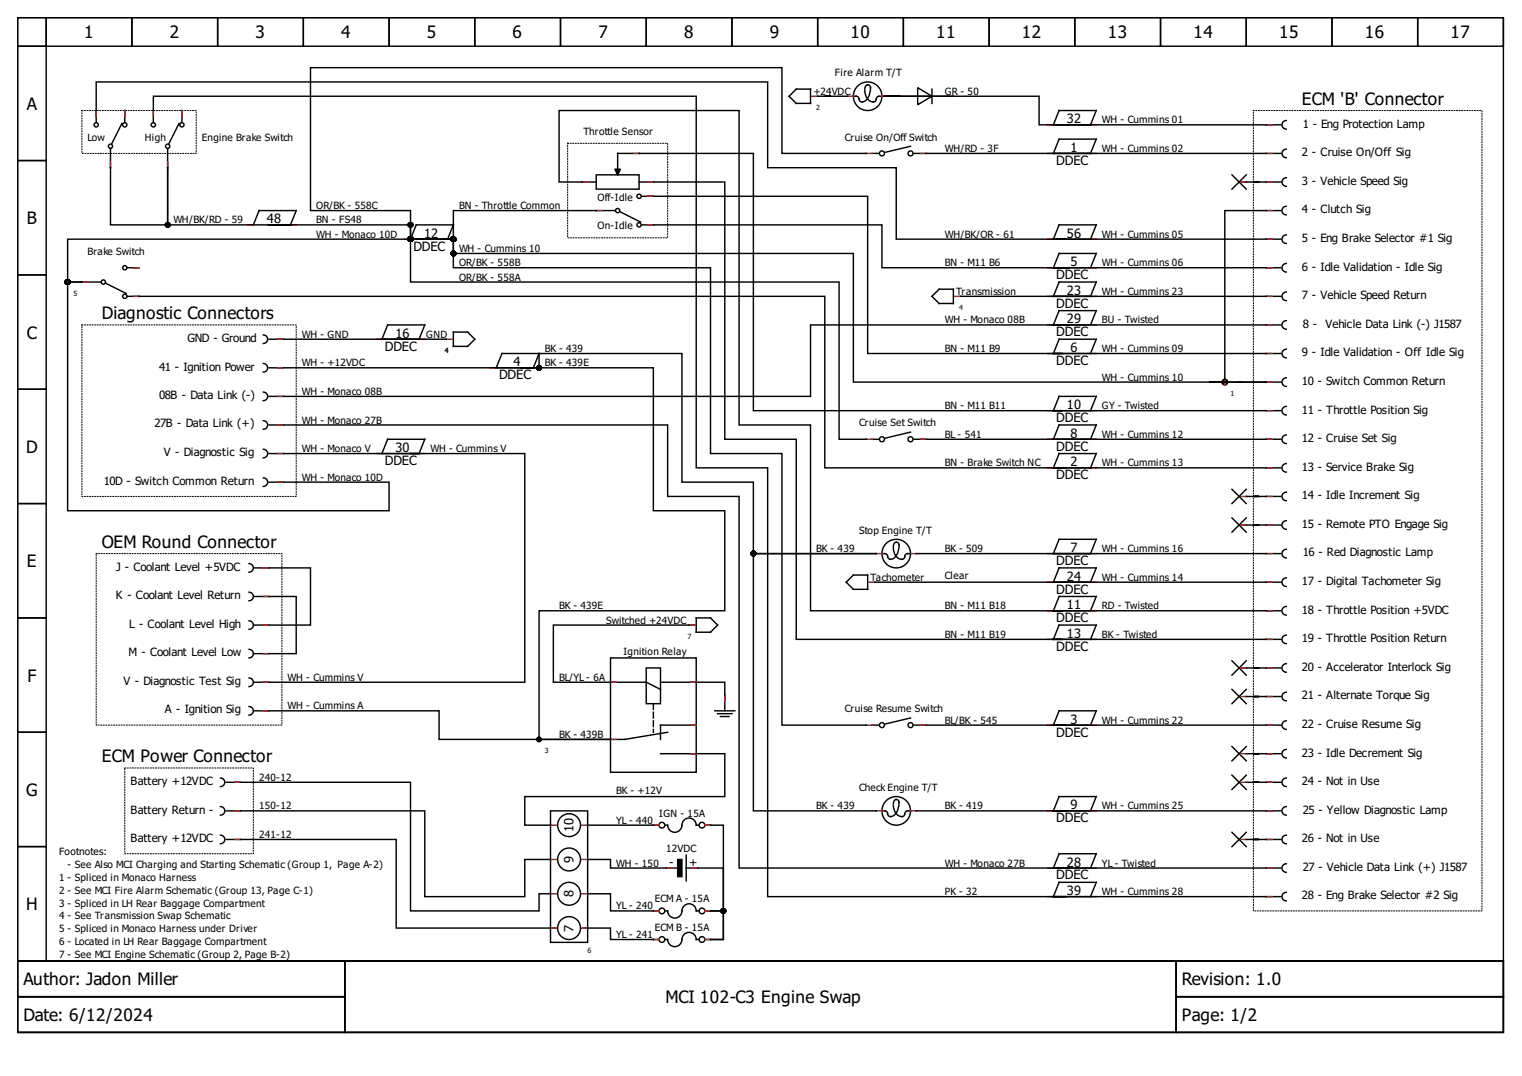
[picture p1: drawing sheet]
<svg xmlns="http://www.w3.org/2000/svg" width="297mm" height="210mm" viewBox="0 0 297 210" stroke-linecap="round" stroke-linejoin="round" font-family="sans-serif">
<g fill="none" stroke="#000" stroke-width=".28">
<path d="M3.4 3.4h290v184.1h-290zM3.4 3.4h5.6v5.6h-5.6zM3.4 9h5.6v22.3h-5.6zM9 3.4h16.7v5.6h-16.7zM25.7 3.4h16.8v5.6h-16.8zM42.5 3.4h16.7v5.6h-16.7zM59.2 3.4h16.7v5.6h-16.7zM75.9 3.4h16.8v5.6h-16.8zM92.7 3.4h16.7v5.6h-16.7zM109.4 3.4h16.7v5.6h-16.7zM126.1 3.4h16.7v5.6h-16.7zM142.8 3.4h16.8v5.6h-16.8z"/>
<path d="M159.6 3.4h16.7v5.6h-16.7zM168.8 17.4a.58 .58 0 0 1 .4-.8 .58 .58 0 0 1 .7 .5 2.46 2.46 0 0 1-1.7 2.8 .74 .74 0 0 1-.6-.8l-.5-.3h-.6M168.8 17.7a1.87 1.87 0 0 0 1.9 2.1l.2-.2a.74 .74 0 0 1 .7-.8h.5M176.3 3.4h16.7v5.6h-16.7zM193 3.4h16.8v5.6h-16.8zM209.8 3.4h16.7v5.6h-16.7zM226.5 3.4h16.7v5.6h-16.7zM243.2 3.4h16.8v5.6h-16.8zM260 3.4h16.7v5.6h-16.7zM276.7 3.4h16.7v5.6h-16.7zM3.4 31.3h5.6v22.3h-5.6zM113.6 35.5h2.8"/>
<path d="M116.4 34.1h8.3v2.8h-8.3zM124.7 29.9h-4.2v4.2M124.7 35.5h2.8M125.3 38.3h2.2M170.2 29.9h1.4M177.7 28.5l-5 1.2M178.4 29.9h2.1M206.7 27.1h7.2l-1.1 2.8h-7.2zM206.7 21.6h7.2l-1.1 2.8h-7.2zM247.4 29.9h2.5M247.4 35.5h2.5M247.4 24.4h2.5"/>
<path d="M250.2 30a.84 .84 0 0 0 .8 .8M250.2 35.6a.84 .84 0 0 0 .8 .7M250.2 24.4a.84 .84 0 0 0 .8 .8M251 29.1a.84 .84 0 0 0-.8 .7M251 34.7a.84 .84 0 0 0-.8 .7M251 23.5a.84 .84 0 0 0-.8 .7M3.4 53.6h5.6v22.3h-5.6zM16 55h3.6M20.7 55.3l3.9 2M24.9 52.2h2.2M24.9 57.8h2.2M116.4 41.1h3.6"/>
<path d="M121.1 41.4l3.9 1.9M125.3 43.9h2.2M206.7 49.4h7.2l-1.1 2.8h-7.2zM206.7 55h7.2l-1.1 2.8h-7.2zM206.7 43.9h7.2l-1.1 2.8h-7.2zM247.4 52.2h2.5M247.4 41.1h2.5M247.4 57.8h2.5M247.4 46.7h2.5M250.2 41.2a.84 .84 0 0 0 .8 .7M250.2 57.9a.84 .84 0 0 0 .8 .7M250.2 46.7a.84 .84 0 0 0 .8 .8"/>
<path d="M250.2 52.3a.84 .84 0 0 0 .8 .8M251 40.2a.84 .84 0 0 0-.8 .8M251 57a.84 .84 0 0 0-.8 .7M251 45.8a.84 .84 0 0 0-.8 .8M251 51.4a.84 .84 0 0 0-.8 .7M3.4 75.9h5.6v22.3h-5.6zM51.4 70.9a.84 .84 0 0 1 .8 .8M52.2 71.9a.84 .84 0 0 1-.8 .7M52.5 71.7h2.5M98 69h7.2l-1.1 2.7h-7.3zM206.7 66.2h7.2l-1.1 2.8h-7.2zM206.7 60.6h7.2l-1.1 2.8h-7.2z"/>
<path d="M206.7 77.3h7.2l-1.1 2.8h-7.2zM247.4 69h2.5M247.4 63.4h2.5M247.4 74.5h2.5M250.2 63.5a.84 .84 0 0 0 .8 .7M250.2 69a.84 .84 0 0 0 .8 .8M250.2 74.6a.84 .84 0 0 0 .8 .8M251 62.5a.84 .84 0 0 0-.8 .8M251 79.3a.84 .84 0 0 0-.8 .7M251 68.1a.84 .84 0 0 0-.8 .8M251 73.7a.84 .84 0 0 0-.8 .7M3.4 98.2h5.6v22.3h-5.6z"/>
<path d="M206.7 88.5h7.2l-1.1 2.8h-7.2zM240.4 95.4l2.8 2.8M243.2 95.4l-2.8 2.8M247.4 85.7h2.5M247.4 80.1h2.5M247.4 91.3h2.5M247.4 96.8h2.5M250.2 85.8a.84 .84 0 0 0 .8 .7M250.2 80.2a.84 .84 0 0 0 .8 .8M250.2 91.4a.84 .84 0 0 0 .8 .7M250.2 96.9a.84 .84 0 0 0 .8 .8M251 84.9a.84 .84 0 0 0-.8 .7"/>
<path d="M251 90.4a.84 .84 0 0 0-.8 .8M251 96a.84 .84 0 0 0-.8 .7M174.4 106.6a.58 .58 0 0 1 .3-.8 .58 .58 0 0 1 .8 .5 2.46 2.46 0 0 1-1.7 2.8 .74 .74 0 0 1-.6-.8l-.5-.3h-.6M174.4 106.9a1.87 1.87 0 0 0 1.9 2.1l.2-.2a.74 .74 0 0 1 .6-.8h.6M206.7 116.4h7.2l-1.1 2.7h-7.2zM206.7 105.2h7.2l-1.1 2.8h-7.2zM240.4 101l2.8 2.8M243.2 101l-2.8 2.8M247.4 113.6h2.5M247.4 119.1h2.5M247.4 102.4h2.5M247.4 108h2.5"/>
<path d="M250.2 113.7a.84 .84 0 0 0 .8 .7M250.2 119.2a.84 .84 0 0 0 .8 .8M250.2 102.5a.84 .84 0 0 0 .8 .8M250.2 108.1a.84 .84 0 0 0 .8 .7M251 112.7a.84 .84 0 0 0-.8 .8M251 118.3a.84 .84 0 0 0-.8 .7M251 101.6a.84 .84 0 0 0-.8 .7M251 107.2a.84 .84 0 0 0-.8 .7M3.4 120.5h5.6v22.3h-5.6zM21.6 124.7h.1M206.7 138.7h7.2l-1.1 2.8h-7.2zM206.7 121.9h7.2l-1.1 2.8h-7.2z"/>
<path d="M240.4 134.5l2.8 2.8M240.4 128.9l2.8 2.8M243.2 134.5l-2.8 2.8M243.2 128.9l-2.8 2.8M247.4 135.9h2.5M247.4 130.3h2.5M247.4 124.7h2.5M250.2 136a.84 .84 0 0 0 .8 .7M250.2 130.4a.84 .84 0 0 0 .8 .7M250.2 124.8a.84 .84 0 0 0 .8 .8M251 135a.84 .84 0 0 0-.8 .8M251 129.5a.84 .84 0 0 0-.8 .7"/>
<path d="M251 123.9a.84 .84 0 0 0-.8 .7M3.4 142.8h5.6v22.4h-5.6zM206.7 155.4h7.2l-1.1 2.8h-7.2zM240.4 151.2l2.8 2.8M240.4 145.6l2.8 2.8M243.2 151.2l-2.8 2.8M243.2 145.6l-2.8 2.8M247.4 158.2h2.5M247.4 141.5h2.5M247.4 147h2.5M247.4 152.6h2.5M250.2 158.3a.84 .84 0 0 0 .8 .7"/>
<path d="M250.2 141.5a.84 .84 0 0 0 .8 .8M250.2 147.1a.84 .84 0 0 0 .8 .8M250.2 152.7a.84 .84 0 0 0 .8 .7M251 157.3a.84 .84 0 0 0-.8 .8M251 140.6a.84 .84 0 0 0-.8 .8M251 146.2a.84 .84 0 0 0-.8 .7M251 151.8a.84 .84 0 0 0-.8 .7M3.4 165.2h5.6v22.3h-5.6zM206.7 172.1h7.2l-1.1 2.8h-7.2zM206.7 166.5h7.2l-1.1 2.8h-7.2zM240.4 162.4l2.8 2.8M243.2 162.4l-2.8 2.8"/>
<path d="M247.4 163.8h2.5M247.4 174.9h2.5M247.4 169.3h2.5M250.2 163.8a.84 .84 0 0 0 .8 .8M250.2 169.4a.84 .84 0 0 0 .8 .8M250.2 175a.84 .84 0 0 0 .8 .7M251 162.9a.84 .84 0 0 0-.8 .8M251 168.5a.84 .84 0 0 0-.8 .7M251 174.1a.84 .84 0 0 0-.8 .7M3.4 187.5h290v13.9h-290zM3.4 187.5h63.9v6.9h-63.9zM3.4 194.4h63.9v7h-63.9z"/>
<path d="M67.3 187.5h162.3v13.9h-162.3zM229.6 187.5h63.8v6.9h-63.8zM229.6 194.4h63.8v7h-63.8z"/>
<circle cx="169.3" cy="18.8" r="2.79"/>
<circle cx="124.7" cy="38.3" r=".42"/>
<circle cx="172.1" cy="29.9" r=".49"/>
<circle cx="177.7" cy="29.9" r=".49"/>
<circle cx="20.2" cy="55" r=".42"/>
<circle cx="24.4" cy="57.8" r=".42"/>
<circle cx="24.4" cy="52.2" r=".42"/>
<circle cx="120.5" cy="41.1" r=".42"/>
<circle cx="124.7" cy="43.9" r=".42"/>
<circle cx="174.9" cy="108" r="2.79"/>
</g>
<path d="M16 21.6h22.3v8.3h-22.3zM110.8 28h19.5v18.4h-19.5zM244.6 21.6h44.6v156.1h-44.6zM16 63.4h41.8v33.4h-41.8zM18.8 108h36.2v33.5h-36.2zM24.4 149.8h25v16.7h-25z" fill="none" stroke="#000" stroke-width=".2" stroke-dasharray=".2 .3"/>
<g fill="none" stroke="#f00" stroke-width=".28">
<path d="M165.4 18.8h1.1M172.1 18.8h1.1M113.6 35.5h1.1M123.6 29.9h1.1M126.4 38.3h1.1M126.4 35.5h1.1M169.1 29.9h1.1M179.7 29.9h1.1M204.5 29.9h1.1M204.5 24.4h1.1M212.8 29.9h1.1M212.8 24.4h1.1"/>
<path d="M247.1 29.9h1.1M247.1 35.5h1.1M247.1 24.4h1.1M16 55h1.1M26 52.2h1.1M26 57.8h1.1M116.4 41.1h1.1M126.4 43.9h1.1M204.5 52.2h1.1M204.5 57.8h1.1M204.5 46.7h1.1M212.8 52.2h1.1"/>
<path d="M212.8 57.8h1.1M212.8 46.7h1.1M247.1 52.2h1.1M247.1 41.1h1.1M247.1 57.8h1.1M247.1 46.7h1.1M54.2 71.7h1.1M95.7 71.7h1.1M104.1 71.7h1.1M204.5 69h1.1M204.5 63.4h1.1M212.8 69h1.1"/>
<path d="M212.8 63.4h1.1M238.5 74.5h1.1M239 74v1.1M247.1 69h1.1M247.1 63.4h1.1M247.1 74.5h1.1M204.5 80.1h1.1M204.5 91.3h1.1M212.8 80.1h1.1M212.8 91.3h1.1M242.1 96.8h1.1M247.1 85.7h1.1"/>
<path d="M247.1 80.1h1.1M247.1 91.3h1.1M247.1 96.8h1.1M171 108h1.1M177.7 108h1.1M204.5 119.1h1.1M204.5 108h1.1M212.8 119.1h1.1M212.8 108h1.1M242.1 102.4h1.1M247.1 102.4h1.1M247.1 113.6h1.1"/>
<path d="M247.1 119.1h1.1M247.1 108h1.1M204.5 124.7h1.1M212.8 124.7h1.1M242.1 135.9h1.1M242.1 130.3h1.1M247.1 135.9h1.1M247.1 130.3h1.1M247.1 124.7h1.1M204.5 158.2h1.1M204.5 141.5h1.1M212.8 158.2h1.1"/>
<path d="M212.8 141.5h1.1M242.1 152.6h1.1M242.1 147h1.1M247.1 158.2h1.1M247.1 141.5h1.1M247.1 152.6h1.1M247.1 147h1.1M204.5 174.9h1.1M204.5 169.3h1.1M212.8 174.9h1.1M212.8 169.3h1.1M242.1 163.8h1.1"/>
<path d="M247.1 163.8h1.1M247.1 174.9h1.1M247.1 169.3h1.1"/>
</g>
<g fill="none" stroke="#00f" stroke-width=".28">
<path d="M165.4 18.8h.1M173.2 18.8h.1M113.6 35.5h.1M124.7 29.9h.1M127.5 38.3h.1M127.5 35.5h.1M169.1 29.9h.1M180.8 29.9h.1M205.6 24.4h.1M205.6 29.9h.1M212.8 24.4h.1M212.8 29.9h.1"/>
<path d="M247.1 29.9h.1M247.1 35.5h.1M247.1 24.4h.1M16 55h.1M27.1 57.8h.1M27.1 52.2h.1M116.4 41.1h.1M127.5 43.9h.1M205.6 46.7h.1M205.6 52.2h.1M205.6 57.8h.1M212.8 46.7h.1"/>
<path d="M212.8 52.2h.1M212.8 57.8h.1M247.1 41.1h.1M247.1 57.8h.1M247.1 46.7h.1M247.1 52.2h.1M55.3 71.7h.1M96.8 71.7h.1M104.1 71.7h.1M205.6 63.4h.1M205.6 69h.1M212.8 63.4h.1"/>
<path d="M212.8 69h.1M238.5 74.5h.1M239 74h.1M239 75.1h.1M239.6 74.5h.1M247.1 63.4h.1M247.1 69h.1M247.1 74.5h.1M205.6 80.1h.1M205.6 91.3h.1M212.8 80.1h.1M212.8 91.3h.1"/>
<path d="M243.2 96.8h.1M247.1 85.7h.1M247.1 80.1h.1M247.1 91.3h.1M247.1 96.8h.1M171 108h.1M178.8 108h.1M205.6 108h.1M205.6 119.1h.1M212.8 108h.1M212.8 119.1h.1M243.2 102.4h.1"/>
<path d="M247.1 113.6h.1M247.1 119.1h.1M247.1 102.4h.1M247.1 108h.1M205.6 124.7h.1M212.8 124.7h.1M243.2 130.3h.1M243.2 135.9h.1M247.1 135.9h.1M247.1 130.3h.1M247.1 124.7h.1M205.6 141.5h.1"/>
<path d="M205.6 158.2h.1M212.8 141.5h.1M212.8 158.2h.1M243.2 147h.1M243.2 152.6h.1M247.1 158.2h.1M247.1 141.5h.1M247.1 147h.1M247.1 152.6h.1M205.6 169.3h.1M205.6 174.9h.1M212.8 169.3h.1"/>
<path d="M212.8 174.9h.1M243.2 163.8h.1M247.1 163.8h.1M247.1 169.3h.1M247.1 174.9h.1"/>
</g>
<g fill="#000" stroke="#000" stroke-width=".28">
<path d="M120 33h1.1l-.6 1.1z"/>
<circle cx="239" cy="74.5" r=".56"/>
</g>
<path d="M179.1 17.1l2.8 1.7-2.8 1.6z" fill="#fff" stroke="#000" stroke-width=".28"/>
<g fill="none" stroke="#000" stroke-width=".28">
<path d="M154 18.8l1.4-1.4h2.8v2.8h-2.8zM159.6 18.8h5.8M181.9 17.4v2.8M186.1 18.8h-13.7h30.4v5.6h10M18.8 23.8v-7.8h131v16.7h25.1v14h72.2M21.6 29.1v14.8h11.1v-11.2M23.8 24.1l-2 3.9M24.4 21.6v2.2M29.9 23.8v-5h106v72.5h13.9v83.6h97.3M32.7 32.7v11.2h16.7M32.7 29.1v3.6M34.9 24.1l-1.9 3.9"/>
<path d="M35.5 21.6v2.2M113.6 35.5h-4.5v-13.9h35.1v61.3h14v36.2h88.9M124.7 29.9h22.3v50.2h100.1M127.5 35.5h14v50.2h13.9v39h91.7M127.5 38.3h41.8v30.7h77.8M169.1 29.9h-16.5v-16.7h-92v27.9h19.5v5.6M180.8 29.9h32M205.6 24.4h41.5M205.6 29.9h41.5M240.4 34.1l2.8 2.8M243.2 35.5h3.9M243.2 34.1l-2.8 2.8"/>
<path d="M27.1 57.8h133.9v33.5h86.1M49.4 43.9l1.2-2.8h7.2l-1.1 2.8M49.4 43.9h7.3M56.7 43.9h-4.5h27.9v2.8h4.5h-4.5M80.1 46.7h2.5h-2.5v8.3h83.7v30.7h5.3M80.1 46.7h2.5h-69.4v8.3h2.8h-2.8v44.6h62.7v-5.5h-20.6M80.1 46.7h8.4v2.7h78v25.1h80.6h-7.5M80.1 46.7h8.4v5.5h50.2v36.3h13.9v53h16.5M81.2 43.9h7.3l-1.1 2.8h-7.3zM116.4 41.1h-27.9v5.6h-8.4M127.5 43.9h44.6v8.3h75M181.9 57.8l1.4-1.4h2.8v2.8h-2.8z"/>
<path d="M187.5 57.8h25.3M205.6 57.8h41.5M247.1 41.1h-8.1v32.9M51.4 76.5a.84 .84 0 0 1 .8 .7M51.4 65.3a.84 .84 0 0 1 .8 .8M52.2 77.4a.84 .84 0 0 1-.8 .8M52.2 66.3a.84 .84 0 0 1-.8 .7M52.5 66.2h2.5M52.5 77.3h2.5M55.3 71.7h48.8M55.3 66.2h26.5M74.5 66.2h12.6"/>
<path d="M74.5 66.2l1.2-2.8h7.2l-1.1 2.8M74.5 66.2h7.3M88.5 64.8h2.8l1.4 1.4-1.4 1.4h-2.8zM104.1 71.7h-2.5h3.6v-2.7h27.9v25.1h13.9v13.9h24h-24v50.2h24M104.1 71.7h-2.5h25.9v27.9h14v19.5h-36.3v25.1h13.9M247.1 63.4h-88.9v13.9h-102.9M51.4 87.6a.84 .84 0 0 1 .8 .8M51.4 82.1a.84 .84 0 0 1 .8 .7M51.4 93.2a.84 .84 0 0 1 .8 .8M52.2 88.6a.84 .84 0 0 1-.8 .7M52.2 83a.84 .84 0 0 1-.8 .7M52.2 94.2a.84 .84 0 0 1-.8 .7"/>
<path d="M52.5 82.9h2.5M52.5 88.5h2.5M52.5 94.1h2.5M55.3 88.5h26.5M55.3 82.9h75v13.9h13.9v72.5h102.9M75.7 85.7h7.2l-1.1 2.8h-7.3zM81.8 88.5h-1.8h22.4v44.6h-49.9M170.2 85.7h1.4M177.7 84.3l-5 1.2M178.4 85.7h2.1M180.8 85.7h32M205.6 85.7h41.5"/>
<path d="M205.6 85.7l1.1-2.8h7.2l-1.1 2.8M205.6 85.7h7.2M243.2 96.8h3.9M48.6 109.9a.84 .84 0 0 1 .8 .8M48.6 115.5a.84 .84 0 0 1 .8 .8M49.4 110.9a.84 .84 0 0 1-.8 .7M49.4 116.5a.84 .84 0 0 1-.8 .7M49.7 110.8h2.5M49.7 116.4h2.5M52.5 116.4h5.3v11.1h-5.3M52.5 110.8h8.1v11.1h-8.1M165.2 113.6l1.3-1.4h2.8v2.8h-2.8z"/>
<path d="M170.7 113.6h42.1M178.8 108h34M205.6 108h41.5M205.6 113.6h41.5M205.6 113.6l1.1-2.8h7.2l-1.1 2.8M205.6 113.6h7.2M243.2 102.4h3.9M48.6 126.7a.84 .84 0 0 1 .8 .7M48.6 132.3a.84 .84 0 0 1 .8 .7M48.6 121.1a.84 .84 0 0 1 .8 .7M48.6 137.8a.84 .84 0 0 1 .8 .8M49.4 127.6a.84 .84 0 0 1-.8 .7"/>
<path d="M49.4 133.2a.84 .84 0 0 1-.8 .7M49.4 122a.84 .84 0 0 1-.8 .8M49.4 138.8a.84 .84 0 0 1-.8 .7M49.7 127.5h2.5M49.7 133.1h2.5M49.7 121.9h2.5M49.7 138.7h2.5M52.5 138.7h33.2v5.5h33.4M119.1 128.3h16.8v22.4h-16.8zM126.1 130.3h2.8v7h-2.8zM128.9 133.1h12.6v2.5M134.5 121.9h-26.5v11.2h18.1l2.8 1.4"/>
<path d="M135.9 120.5h2.8l1.4 1.4-1.4 1.4h-2.8zM139.5 138.7h3.9M140.1 139.2h2.7M140.6 139.8h1.7M141.5 135.9v2.8M243.2 130.3h3.9M243.2 135.9h3.9M43 157.3a.84 .84 0 0 1 .9 .8M43 151.8a.84 .84 0 0 1 .9 .7M43.9 158.3a.84 .84 0 0 1-.9 .7M43.9 152.7a.84 .84 0 0 1-.9 .7M44.1 158.2h2.6"/>
<path d="M44.1 152.6h2.6M46.9 158.2h36v16.7h19.5v-7.2h5M46.9 152.6h33.2v25.1h25.1v-3.3h2.2M107.4 158.2h7.3v25.6h-7.3zM128.9 147h12.6v8.4h-39.1v5.6h5M130.3 142.8l-8.4 1.4h-2.8M135.9 141.5h-7v2.7M170.2 141.5h1.4M174.4 156.8a.58 .58 0 0 1 .3-.8 .58 .58 0 0 1 .8 .5 2.46 2.46 0 0 1-1.7 2.8 .74 .74 0 0 1-.6-.8l-.5-.3h-.6M174.4 157.1a1.87 1.87 0 0 0 1.9 2.1l.2-.2a.74 .74 0 0 1 .6-.8h.6M177.7 140.1l-5 1.2M178.4 141.5h2.1"/>
<path d="M178.8 158.2h68.3M180.8 141.5h66.3M243.2 147h3.9M243.2 152.6h3.9M43 162.9a.84 .84 0 0 1 .9 .8M43.9 163.9a.84 .84 0 0 1-.9 .7M44.1 163.8h2.6M46.9 163.8h30.4v17.2h30.1M114.7 161h13.9M114.7 167.7h4.4v1.6h10.9M114.7 174.4h4.4v3.3h9.5M129.7 161h.6a1.39 1.39 0 0 0 1.4 1.4 1.39 1.39 0 0 0 1.4-1.4 1.39 1.39 0 0 1 1.4-1.4 1.39 1.39 0 0 1 1.4 1.4h.5"/>
<path d="M129.7 177.7h.6a1.39 1.39 0 0 0 1.4 1.4 1.39 1.39 0 0 0 1.4-1.4 1.39 1.39 0 0 1 1.4-1.4 1.39 1.39 0 0 1 1.4 1.4h.5M130.3 169.3h2M133.9 169.3h2M133.9 166.8v5M136.2 169.3h5v14h-2.5M137.6 161h3.6v16.7h-2.5M137.6 177.7h1.1M138.7 177.7h2.5v5.6h-2.5M243.2 163.8h3.9M114.7 181h4.4v2.3h9.5M129.7 183.3h.6a1.39 1.39 0 0 0 1.4 1.4 1.39 1.39 0 0 0 1.4-1.4 1.39 1.39 0 0 1 1.4-1.4 1.39 1.39 0 0 1 1.4 1.4h.5M137.6 183.3h1.1"/>
<circle cx="18.8" cy="24.4" r=".42"/>
<circle cx="21.6" cy="28.5" r=".42"/>
<circle cx="24.4" cy="24.4" r=".42"/>
<circle cx="29.9" cy="24.4" r=".42"/>
<circle cx="32.7" cy="28.5" r=".42"/>
<circle cx="35.5" cy="24.4" r=".42"/>
<circle cx="172.1" cy="85.7" r=".49"/>
<circle cx="177.7" cy="85.7" r=".49"/>
<circle cx="172.1" cy="141.5" r=".49"/>
<circle cx="174.9" cy="158.2" r="2.79"/>
<circle cx="177.7" cy="141.5" r=".49"/>
<circle cx="111.1" cy="161" r="2.23"/>
<circle cx="111.1" cy="167.7" r="2.23"/>
<circle cx="111.1" cy="174.4" r="2.23"/>
<circle cx="129.2" cy="177.7" r=".56"/>
<circle cx="129.2" cy="161" r=".56"/>
<circle cx="137" cy="177.7" r=".56"/>
<circle cx="137" cy="161" r=".56"/>
<circle cx="111.1" cy="181" r="2.23"/>
<circle cx="129.2" cy="183.3" r=".56"/>
<circle cx="137" cy="183.3" r=".56"/>
</g>
<g fill="none" stroke="#f00" stroke-width=".28">
<path d="M158.5 18.8h1.1M174.9 18.8h1.1M184.9 18.8h1.2M18.8 21.6v1.1M21.6 31.6v1.1M24.4 21.6v1.1M29.9 21.6v1.1M32.7 31.6v1.1M35.5 21.6v1.1M242.1 35.5h1.1M48.3 43.9h1.1M56.7 43.9h1.1"/>
<path d="M79 46.7h1.1M87.4 46.7h1.1M186.3 57.8h1.2M54.2 66.2h1.1M54.2 77.3h1.1M73.4 66.2h1.1M81.8 66.2h1.1M87.1 66.2h1.1M54.2 88.5h1.1M54.2 82.9h1.1M54.2 94.1h1.1M73.4 88.5h1.1"/>
<path d="M81.8 88.5h1.1M169.1 85.7h1.1M179.7 85.7h1.1M204.5 85.7h1.1M212.8 85.7h1.1M51.4 110.8h1.1M51.4 116.4h1.1M169.6 113.6h1.1M204.5 113.6h1.1M212.8 113.6h1.1M51.4 127.5h1.1M51.4 133.1h1.1"/>
<path d="M51.4 121.9h1.1M51.4 138.7h1.1M119.1 133.1h1.2M134.5 121.9h1.1M134.8 133.1h1.1M141.5 135.6v1.1M45.8 158.2h1.1M45.8 152.6h1.1M119.1 144.2h1.2M134.8 141.5h1.1M134.8 147h1.1M169.1 141.5h1.1"/>
<path d="M171 158.2h1.1M177.7 158.2h1.1M179.7 141.5h1.1M45.8 163.8h1.1M107.4 161h1.2M107.4 167.7h1.2M107.4 174.4h1.2M113.6 161h1.1M113.6 167.7h1.1M113.6 174.4h1.1M127.5 161h1.1M127.5 177.7h1.1"/>
<path d="M130 169.3h1.1M135 169.3h1.2M137.6 161h1.1M137.6 177.7h1.1M107.4 181h1.2M113.6 181h1.1M127.5 183.3h1.1M137.6 183.3h1.1"/>
</g>
<g fill="none" stroke="#00f" stroke-width=".28">
<path d="M159.6 18.8h.1M174.9 18.8h.1M186.1 18.8h.1M18.8 21.6h.1M21.6 32.7h.1M24.4 21.6h.1M29.9 21.6h.1M32.7 32.7h.1M35.5 21.6h.1M243.2 35.5h.1M49.4 43.9h.1M56.7 43.9h.1"/>
<path d="M80.1 46.7h.1M87.4 46.7h.1M187.5 57.8h.1M55.3 77.3h.1M55.3 66.2h.1M74.5 66.2h.1M81.8 66.2h.1M87.1 66.2h.1M55.3 88.5h.1M55.3 82.9h.1M55.3 94.1h.1M74.5 88.5h.1"/>
<path d="M81.8 88.5h.1M169.1 85.7h.1M180.8 85.7h.1M205.6 85.7h.1M212.8 85.7h.1M52.5 110.8h.1M52.5 116.4h.1M170.7 113.6h.1M205.6 113.6h.1M212.8 113.6h.1M52.5 127.5h.1M52.5 133.1h.1"/>
<path d="M52.5 121.9h.1M52.5 138.7h.1M119.1 133.1h.1M134.5 121.9h.1M135.9 133.1h.1M141.5 135.6h.1M46.9 158.2h.1M46.9 152.6h.1M119.1 144.2h.1M135.9 141.5h.1M135.9 147h.1M169.1 141.5h.1"/>
<path d="M171 158.2h.1M178.8 158.2h.1M180.8 141.5h.1M46.9 163.8h.1M107.4 161h.1M107.4 167.7h.1M107.4 174.4h.1M114.7 161h.1M114.7 167.7h.1M114.7 174.4h.1M127.5 161h.1M127.5 177.7h.1"/>
<path d="M130 169.3h.1M136.2 169.3h.1M138.7 161h.1M138.7 177.7h.1M107.4 181h.1M114.7 181h.1M127.5 183.3h.1M138.7 183.3h.1"/>
</g>
<g fill="#000" stroke="#000" stroke-width=".28">
<path d="M132.3 167.7h.8v3.3h-.8z" fill-rule="evenodd"/>
<circle cx="13.2" cy="55" r=".42"/>
<circle cx="32.7" cy="43.9" r=".42"/>
<circle cx="80.1" cy="46.7" r=".42"/>
<circle cx="80.1" cy="43.9" r=".42"/>
<circle cx="88.5" cy="49.4" r=".42"/>
<circle cx="88.5" cy="46.7" r=".42"/>
<circle cx="105.2" cy="71.7" r=".42"/>
<circle cx="147" cy="108" r=".42"/>
<circle cx="105.2" cy="144.2" r=".42"/>
<circle cx="141.2" cy="177.7" r=".42"/>
</g>
<path d="M127.5 137.3v5.5" fill="none" stroke="#000" stroke-width=".28" stroke-dasharray="1.1 .6"/>
<g font-size="3.3">
<text x="16.4" y="7.5">1</text>
<text x="33.1" y="7.5">2</text>
<text x="49.9" y="7.5">3</text>
<text x="66.6" y="7.5">4</text>
<text x="83.3" y="7.5">5</text>
<text x="100" y="7.5">6</text>
<text x="116.8" y="7.5">7</text>
<text x="133.5" y="7.5">8</text>
<text x="150.2" y="7.5">9</text>
<text x="166" y="7.5">10</text>
<text x="182.7" y="7.5">11</text>
<text x="199.4" y="7.5">12</text>
<text x="216.2" y="7.5">13</text>
<text x="232.9" y="7.5">14</text>
<text x="249.6" y="7.5">15</text>
<text x="266.4" y="7.5">16</text>
<text x="283.1" y="7.5">17</text>
<text x="5.3" y="21.4">A</text>
<text x="254.1" y="20.4">ECM 'B' Connector</text>
<text x="5.3" y="43.7">B</text>
<text x="19.9" y="62.3">Diagnostic Connectors</text>
<text x="5.3" y="66">C</text>
<text x="5.1" y="88.3">D</text>
<text x="19.9" y="106.9">OEM Round Connector</text>
<text x="5.3" y="110.6">E</text>
<text x="5.4" y="132.9">F</text>
<text x="19.9" y="148.7">ECM Power Connector</text>
<text x="5.1" y="155.3">G</text>
<text x="5.1" y="177.6">H</text>
<text x="4.6" y="192.2">Author: Jadon Miller</text>
<text x="129.9" y="195.7">MCI 102-C3 Engine Swap</text>
<text x="230.7" y="192.2">Revision: 1.0</text>
<text x="4.6" y="199.2">Date: 6/12/2024</text>
<text x="230.7" y="199.2">Page: 1/2</text>
</g>
<g font-size="2.5">
<text x="208.2" y="24.1">32</text>
<text x="208.9" y="29.6">1</text>
<text x="206.1" y="32.2">DDEC</text>
<text x="52.1" y="43.6">48</text>
<text x="82.8" y="46.4">12</text>
<text x="208.2" y="46.4">56</text>
<text x="80.7" y="48.9">DDEC</text>
<text x="208.9" y="52">5</text>
<text x="206.1" y="54.5">DDEC</text>
<text x="208.2" y="57.5">23</text>
<text x="77.2" y="65.9">16</text>
<text x="206.1" y="65.6">DDEC</text>
<text x="206.1" y="60">DDEC</text>
<text x="208.2" y="63.1">29</text>
<text x="75.1" y="68.4">DDEC</text>
<text x="100.2" y="71.5">4</text>
<text x="206.1" y="71.2">DDEC</text>
<text x="208.9" y="68.7">6</text>
<text x="97.4" y="74">DDEC</text>
<text x="206.1" y="82.3">DDEC</text>
<text x="208.2" y="79.8">10</text>
<text x="77.2" y="88.2">30</text>
<text x="206.1" y="87.9">DDEC</text>
<text x="208.9" y="85.4">8</text>
<text x="75.1" y="90.7">DDEC</text>
<text x="206.1" y="93.5">DDEC</text>
<text x="208.9" y="91">2</text>
<text x="208.9" y="107.7">7</text>
<text x="206.1" y="110.2">DDEC</text>
<text x="208.2" y="113.3">24</text>
<text x="206.1" y="115.8">DDEC</text>
<text x="208.2" y="118.9">11</text>
<text x="206.1" y="121.4">DDEC</text>
<text x="208.2" y="124.4">13</text>
<text x="206.1" y="127">DDEC</text>
<text x="206.1" y="143.7">DDEC</text>
<text x="208.9" y="141.2">3</text>
<text x="206.1" y="160.4">DDEC</text>
<text x="208.9" y="157.9">9</text>
<text x="111.9" y="162.4" transform="rotate(-90 111.9 162.4)">10</text>
<text x="111.9" y="168.4" transform="rotate(-90 111.9 168.4)">9</text>
<text x="206.1" y="171.6">DDEC</text>
<text x="208.2" y="169.1">28</text>
<text x="111.9" y="175.1" transform="rotate(-90 111.9 175.1)">8</text>
<text x="208.2" y="174.6">39</text>
<text x="111.9" y="181.7" transform="rotate(-90 111.9 181.7)">7</text>
</g>
<g font-size="2.2">
<text x="254.2" y="24.9">1 - Eng Protection Lamp</text>
<text x="254.1" y="30.5">2 - Cruise On/Off Sig</text>
<text x="254.1" y="41.6">4 - Clutch Sig</text>
<text x="254.1" y="36.1">3 - Vehicle Speed Sig</text>
<text x="254.1" y="47.2">5 - Eng Brake Selector #1 Sig</text>
<text x="254.1" y="52.8">6 - Idle Validation - Idle Sig</text>
<text x="254.1" y="58.4">7 - Vehicle Speed Return</text>
<text x="254.2" y="63.9">8 -</text>
<text x="258.7" y="63.9">Vehicle Data Link (-) J1587</text>
<text x="36.6" y="66.7">GND - Ground</text>
<text x="254.1" y="69.5">9 - Idle Validation - Off Idle Sig</text>
<text x="31" y="72.3">41 - Ignition Power</text>
<text x="31" y="77.9">08B - Data Link (-)</text>
<text x="254.1" y="75.1">10 - Switch Common Return</text>
<text x="30.1" y="83.4">27B - Data Link (+)</text>
<text x="254.1" y="80.7">11 - Throttle Position Sig</text>
<text x="32" y="89">V - Diagnostic Sig</text>
<text x="254.1" y="86.2">12 - Cruise Set Sig</text>
<text x="20.3" y="94.5">10D - Switch Common Return</text>
<text x="254.1" y="91.8">13 - Service Brake Sig</text>
<text x="254.1" y="97.4">14 - Idle Increment Sig</text>
<text x="254.1" y="103">15 - Remote PTO Engage Sig</text>
<text x="22.7" y="111.3">J - Coolant Level +5VDC</text>
<text x="254.2" y="108.6">16 - Red Diagnostic Lamp</text>
<text x="22.6" y="116.8">K - Coolant Level Return</text>
<text x="254.1" y="114.1">17 - Digital Tachometer Sig</text>
<text x="254.1" y="119.7">18 - Throttle Position +5VDC</text>
<text x="25.2" y="122.5">L - Coolant Level High</text>
<text x="254.1" y="125.3">19 - Throttle Position Return</text>
<text x="25.1" y="128">M - Coolant Level Low</text>
<text x="254.1" y="130.9">20 - Accelerator Interlock Sig</text>
<text x="24.1" y="133.6">V - Diagnostic Test Sig</text>
<text x="254.1" y="136.4">21 - Alternate Torque Sig</text>
<text x="32.2" y="139.1">A - Ignition Sig</text>
<text x="254.1" y="142">22 - Cruise Resume Sig</text>
<text x="254.1" y="147.6">23 - Idle Decrement Sig</text>
<text x="25.5" y="153.2">Battery +12VDC</text>
<text x="254.1" y="153.2">24 - Not in Use</text>
<text x="25.5" y="158.7">Battery Return -</text>
<text x="254.2" y="158.7">25 - Yellow Diagnostic Lamp</text>
<text x="25.5" y="164.3">Battery +12VDC</text>
<text x="131.4" y="167.5" transform="rotate(-180 131.4 167.5)">-</text>
<text x="136.2" y="167.5" transform="rotate(-180 136.2 167.5)">+</text>
<text x="254.1" y="164.3">26 - Not in Use</text>
<text x="254.2" y="169.9">27 - Vehicle Data Link (+) J1587</text>
<text x="254.1" y="175.5">28 - Eng Brake Selector #2 Sig</text>
</g>
<g font-size="2">
<text x="162.9" y="14.9">Fire Alarm T/T</text>
<text x="158.7" y="18.5">+24VDC</text>
<text x="184.4" y="18.5">GR - 50</text>
<text x="17.1" y="27.4">Low</text>
<text x="28.3" y="27.4">High</text>
<text x="39.4" y="27.4">Engine Brake Switch</text>
<text x="113.9" y="26.3">Throttle Sensor</text>
<text x="164.9" y="27.4">Cruise On/Off Switch</text>
<text x="184.4" y="29.6">WH/RD - 3F</text>
<text x="215.1" y="29.6">WH - Cummins 02</text>
<text x="215.1" y="24.1">WH - Cummins 01</text>
<text x="61.7" y="40.8">OR/BK - 558C</text>
<text x="89.6" y="40.8">BN - Throttle Common</text>
<text x="116.6" y="39.1">Off-Idle</text>
<text x="33.8" y="43.6">WH/BK/RD - 59</text>
<text x="61.7" y="43.6">BN - FS48</text>
<text x="61.7" y="46.4">WH - Monaco 10D</text>
<text x="116.6" y="44.7">On-Idle</text>
<text x="184.4" y="46.4">WH/BK/OR - 61</text>
<text x="215.1" y="46.4">WH - Cummins 05</text>
<text x="17.1" y="49.7">Brake Switch</text>
<text x="89.6" y="52">OR/BK - 558B</text>
<text x="89.6" y="49.2">WH - Cummins 10</text>
<text x="184.4" y="52">BN - M11 B6</text>
<text x="215.1" y="52">WH - Cummins 06</text>
<text x="89.6" y="54.7">OR/BK - 558A</text>
<text x="186.6" y="57.5">Transmission</text>
<text x="215.1" y="57.5">WH - Cummins 23</text>
<text x="58.9" y="65.9">WH - GND</text>
<text x="83.2" y="65.9">GND</text>
<text x="184.4" y="63.1">WH - Monaco 08B</text>
<text x="215.1" y="63.1">BU - Twisted</text>
<text x="58.9" y="71.5">WH - +12VDC</text>
<text x="106.3" y="71.5">BK - 439E</text>
<text x="106.3" y="68.7">BK - 439</text>
<text x="184.4" y="68.7">BN - M11 B9</text>
<text x="215.1" y="68.7">WH - Cummins 09</text>
<text x="58.9" y="77">WH - Monaco 08B</text>
<text x="215.1" y="74.3">WH - Cummins 10</text>
<text x="58.9" y="82.6">WH - Monaco 27B</text>
<text x="167.7" y="83.2">Cruise Set Switch</text>
<text x="184.4" y="79.8">BN - M11 B11</text>
<text x="215.1" y="79.8">GY - Twisted</text>
<text x="58.9" y="88.2">WH - Monaco V</text>
<text x="84" y="88.2">WH - Cummins V</text>
<text x="184.4" y="85.4">BL - 541</text>
<text x="215.1" y="85.4">WH - Cummins 12</text>
<text x="58.9" y="93.8">WH - Monaco 10D</text>
<text x="184.4" y="91">BN - Brake Switch NC</text>
<text x="215.1" y="91">WH - Cummins 13</text>
<text x="159.3" y="107.7">BK - 439</text>
<text x="167.7" y="104.1">Stop Engine T/T</text>
<text x="184.4" y="107.7">BK - 509</text>
<text x="215.1" y="107.7">WH - Cummins 16</text>
<text x="169.9" y="113.3">Tachometer</text>
<text x="184.4" y="113">Clear</text>
<text x="215.1" y="113.3">WH - Cummins 14</text>
<text x="109.1" y="118.9">BK - 439E</text>
<text x="184.4" y="118.9">BN - M11 B18</text>
<text x="215.1" y="118.9">RD - Twisted</text>
<text x="118.3" y="121.7">Switched +24VDC</text>
<text x="184.4" y="124.4">BN - M11 B19</text>
<text x="215.1" y="124.4">BK - Twisted</text>
<text x="121.7" y="127.8">Ignition Relay</text>
<text x="56.1" y="132.8">WH - Cummins V</text>
<text x="109.1" y="132.8">BL/YL - 6A</text>
<text x="56.1" y="138.4">WH - Cummins A</text>
<text x="109.1" y="144">BK - 439B</text>
<text x="164.9" y="138.9">Cruise Resume Switch</text>
<text x="184.4" y="141.2">BL/BK - 545</text>
<text x="215.1" y="141.2">WH - Cummins 22</text>
<text x="50.6" y="152.3">240-12</text>
<text x="120.3" y="155">BK - +12V</text>
<text x="167.7" y="154.3">Check Engine T/T</text>
<text x="50.6" y="157.9">150-12</text>
<text x="120.3" y="160.7">YL - 440</text>
<text x="128.6" y="159.3">IGN - 15A</text>
<text x="159.3" y="157.9">BK - 439</text>
<text x="184.4" y="157.9">BK - 419</text>
<text x="215.1" y="157.9">WH - Cummins 25</text>
<text x="11.5" y="166.8">Footnotes:</text>
<text x="50.6" y="163.5">241-12</text>
<text x="130" y="166.3">12VDC</text>
<text x="11.5" y="171.8">1 - Spliced in Monaco Harness</text>
<text x="13.2" y="169.3">- See Also MCI Charging and Starting Schematic (Group 1, Page A-2)</text>
<text x="120.3" y="169.1">WH - 150</text>
<text x="184.4" y="169.1">WH - Monaco 27B</text>
<text x="215.1" y="169.1">YL - Twisted</text>
<text x="11.5" y="174.4">2 - See MCI Fire Alarm Schematic (Group 13, Page C-1)</text>
<text x="11.5" y="176.9">3 - Spliced in LH Rear Baggage Compartment</text>
<text x="11.5" y="179.4">4 - See Transmission Swap Schematic</text>
<text x="120.3" y="177.4">YL - 240</text>
<text x="127.8" y="176">ECM A - 15A</text>
<text x="184.4" y="174.6">PK - 32</text>
<text x="215.1" y="174.6">WH - Cummins 28</text>
<text x="11.5" y="181.9">5 - Spliced in Monaco Harness under Driver</text>
<text x="11.5" y="184.4">6 - Located in LH Rear Baggage Compartment</text>
<text x="120.3" y="183">YL - 241</text>
<text x="127.8" y="181.6">ECM B - 15A</text>
<text x="11.5" y="186.9">7 - See MCI Engine Schematic (Group 2, Page B-2)</text>
</g>
<g font-size="1.4">
<text x="159.3" y="21.4">2</text>
<text x="14.3" y="57.7">5</text>
<text x="187.2" y="60.5">4</text>
<text x="86.8" y="68.8">4</text>
<text x="240.2" y="77.2">1</text>
<text x="134.2" y="124.6">7</text>
<text x="106.3" y="146.9">3</text>
<text x="114.7" y="185.9">6</text>
</g>
</svg>
